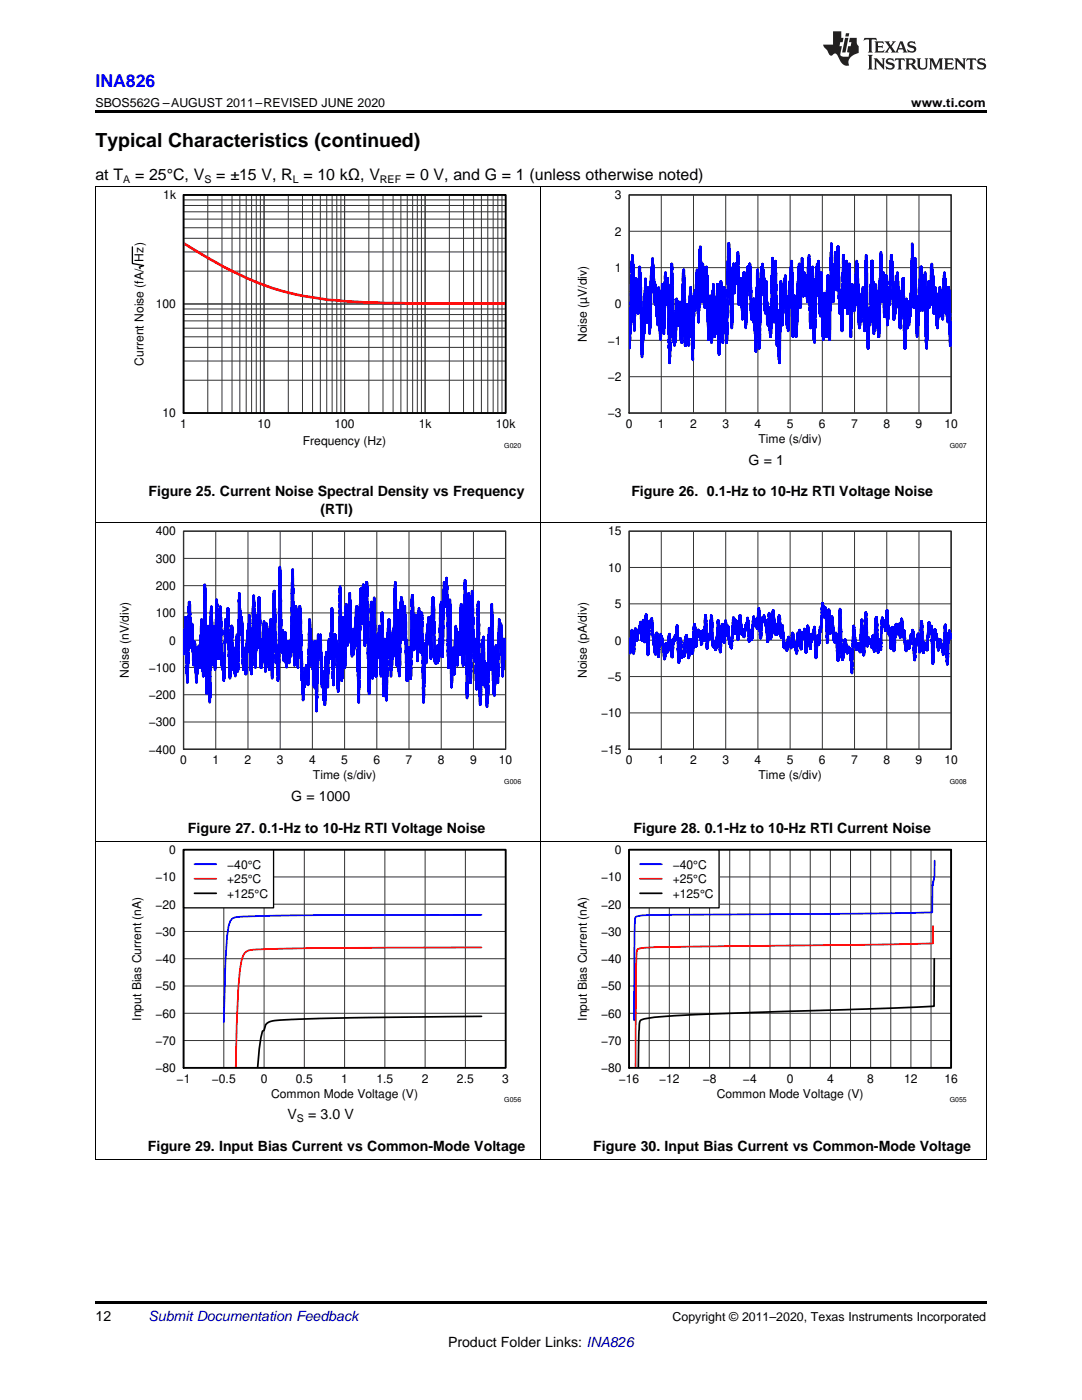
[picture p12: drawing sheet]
<svg xmlns="http://www.w3.org/2000/svg" width="216mm" height="279mm" viewBox="0 0 216 279" stroke-linecap="round" stroke-linejoin="round" font-family="sans-serif">
<path d="M19 259.7h177.8v.5h-177.8z" fill="#000"/>
<path d="M19.1 167.9v63.6M107.9 167.9v63.6M196.8 167.9v63.6M19 231.4h177.8" fill="none" stroke="#000" stroke-width=".2"/>
<path d="M36.6 169.6h64.3v43.5h-64.3z" fill="none" stroke="#000" stroke-width=".26"/>
<g fill="none" stroke="#333" stroke-width=".2">
<path d="M36.6 169.6h64.3v43.5h-64.3zM36.6 175h64.3M44.7 169.6v43.5M52.7 169.6v43.5M60.7 169.6v43.5M68.8 169.6v43.5M76.8 169.6v43.5M84.8 169.6v43.5M92.9 169.6v43.5M36.6 196.8h64.3M36.6 191.3h64.3M36.6 185.9h64.3"/>
<path d="M36.6 180.5h64.3M36.6 207.7h64.3M36.6 202.2h64.3"/>
</g>
<path d="M96.1 182.6l-35.7 .1-11.6 .2a5.2 5.2 0 0 0-2.5 .5l-.4 .4-.3 1-.3 2.1-.3 5.1-.3 12" fill="none" stroke="#00f" stroke-width=".35"/>
<path d="M96.1 189.1l-32.2 .1-12.5 .3a2.71 2.71 0 0 0-3.2 2.2l-.3 1.9-.3 3.7-.6 15.9" fill="none" stroke="#f00" stroke-width=".35"/>
<path d="M96.1 202.8a1038.4 1038.4 0 0 0-37.9 .7l-2.3 .1a4.4 4.4 0 0 0-2.9 .9l-.3 1.1-.3 .2a40 40 0 0 0-1 7.4" fill="none" stroke="#000" stroke-width=".35"/>
<path d="M36.6 169.6h18v11.6h-18z" fill="#fff"/>
<path d="M36.6 169.6h18v11.6h-18zM125.5 169.6h64.3v43.5h-64.3z" fill="none" stroke="#000" stroke-width=".26"/>
<path d="M38.8 172.5h4.4M186.5 171.8v3l-.4 1.8-.1 5.5-15.3 .2-40.2 .3-2.1 .1-1.5 .2-.2 .9-.1 3.1-.1 16.7" fill="none" stroke="#00f" stroke-width=".35"/>
<path d="M38.8 175.4h4.4M186.2 184.8l-.1 3.5-37.5 .5a333 333 0 0 0-20.3 .4l-1.1 .3-.2 1-.2 22.7" fill="none" stroke="#f00" stroke-width=".35"/>
<path d="M36.6 169.6h64.3v43.5h-64.3zM38.8 178.3h4.4M186.4 191.3v9.5l-23.7 .9a841.8 841.8 0 0 0-32.2 1.3l-2.2 .4-.4 .2-.2 .3-.2 1.8-.1 7.5" fill="none" stroke="#000" stroke-width=".35"/>
<g fill="none" stroke="#333" stroke-width=".2">
<path d="M125.5 169.6h64.3v43.5h-64.3zM125.5 175h64.3M129.5 169.6v43.5M133.6 169.6v43.5M137.6 169.6v43.5M141.6 169.6v43.5M145.6 169.6v43.5M149.6 169.6v43.5M153.6 169.6v43.5M157.7 169.6v43.5M161.7 169.6v43.5M165.7 169.6v43.5"/>
<path d="M169.7 169.6v43.5M173.7 169.6v43.5M177.7 169.6v43.5M181.8 169.6v43.5M185.8 169.6v43.5M125.5 196.8h64.3M125.5 191.3h64.3M125.5 185.9h64.3M125.5 180.5h64.3M125.5 207.7h64.3M125.5 202.2h64.3"/>
</g>
<path d="M125.5 169.6h18v11.6h-18z" fill="#fff"/>
<path d="M36.6 38.9h64.3v43.5h-64.3zM125.5 38.9h64.3v43.5h-64.3zM26.4 49.3v3.3l2.3 .4-.9 .3 .2 .3M36.6 106h64.3v43.5h-64.3zM125.5 106h64.3v43.5h-64.3zM125.5 169.6h18v11.6h-18z" fill="none" stroke="#000" stroke-width=".26"/>
<path d="M127.7 172.5h4.4" fill="none" stroke="#00f" stroke-width=".35"/>
<path d="M127.7 175.4h4.4" fill="none" stroke="#f00" stroke-width=".35"/>
<path d="M36.6 38.9h64.3v43.5h-64.3zM125.5 169.6h64.3v43.5h-64.3zM127.7 178.3h4.4" fill="none" stroke="#000" stroke-width=".35"/>
<path d="M19 37.2h177.8M19.1 37.3v130.6M107.9 37.3v130.6M196.8 37.3v130.6M19 104.3h177.8M19 167.9h177.8" fill="none" stroke="#000" stroke-width=".2"/>
<g fill="none" stroke="#333" stroke-width=".2">
<path d="M36.6 38.9h64.3v43.5h-64.3zM36.6 39.9h64.3M41.5 38.9v43.5M44.3 38.9v43.5M46.3 38.9v43.5M47.9 38.9v43.5M49.1 38.9v43.5M50.2 38.9v43.5M51.1 38.9v43.5M52 38.9v43.5M52.7 38.9v43.5M57.5 38.9v43.5"/>
<path d="M60.4 38.9v43.5M62.4 38.9v43.5M63.9 38.9v43.5M65.2 38.9v43.5M66.3 38.9v43.5M67.2 38.9v43.5M68 38.9v43.5M68.8 38.9v43.5M73.6 38.9v43.5M76.4 38.9v43.5M78.4 38.9v43.5M80 38.9v43.5"/>
<path d="M81.3 38.9v43.5M82.3 38.9v43.5M83.3 38.9v43.5M84.1 38.9v43.5M84.8 38.9v43.5M89.7 38.9v43.5M92.5 38.9v43.5M94.5 38.9v43.5M96.1 38.9v43.5M97.3 38.9v43.5M98.4 38.9v43.5M99.3 38.9v43.5"/>
<path d="M100.2 38.9v43.5M125.5 38.9h64.3v43.5h-64.3zM132 38.9v43.5M138.4 38.9v43.5M144.8 38.9v43.5M151.2 38.9v43.5M157.7 38.9v43.5M164.1 38.9v43.5M170.5 38.9v43.5M176.9 38.9v43.5M183.4 38.9v43.5M36.6 54.1h64.3"/>
<path d="M36.6 50.3h64.3M36.6 47.6h64.3M36.6 45.5h64.3M36.6 43.7h64.3M36.6 42.3h64.3M36.6 41h64.3M125.5 53.4h64.3M125.5 46.2h64.3M36.6 75.9h64.3M36.6 72h64.3M36.6 69.3h64.3M36.6 67.2h64.3"/>
<path d="M36.6 65.5h64.3M36.6 64h64.3M36.6 62.8h64.3M36.6 61.7h64.3M36.6 60.7h64.3M125.5 60.7h64.3M125.5 75.2h64.3M125.5 67.9h64.3M36.6 106h64.3v43.5h-64.3zM36.6 116.9h64.3M36.6 111.4h64.3M43.1 106v43.5"/>
<path d="M49.5 106v43.5M55.9 106v43.5M62.3 106v43.5M68.8 106v43.5M75.2 106v43.5M81.6 106v43.5M88 106v43.5M94.5 106v43.5M125.5 106h64.3v43.5h-64.3zM125.5 113.3h64.3M132 106v43.5M138.4 106v43.5"/>
<path d="M144.8 106v43.5M151.2 106v43.5M157.7 106v43.5M164.1 106v43.5M170.5 106v43.5M176.9 106v43.5M183.4 106v43.5M36.6 138.7h64.3M36.6 133.2h64.3M36.6 127.8h64.3M36.6 122.3h64.3M125.5 127.8h64.3"/>
<path d="M125.5 135h64.3M125.5 120.5h64.3M36.6 144.1h64.3M125.5 142.3h64.3"/>
</g>
<path d="M189.8 64.3l-.1 4.1v-3.5l-.1 4-.1-9.2-.1 1.1-.1-2.9v2.9v-3.5l-.2 5.3v-2.4v4.1l-.1-3.5-.1 1.8v-2.9l-.1 2.9v-4.1v3.5v-3.5l-.1 2.3v-3.5l-.1 1.8-.2-4.7-.3 9.3v-2.9v2.3l-.2-4.6v2.9v-3.5v3.5v-3.5l-.1 3.5-.1-2.9v2.9v-2.3l-.1 1.7v-2.9l-.1 2.3v-2.9v5.8v-3.4v1.1l-.1-1.7v1.7v-1.7v2.3l-.1-2.9v3.5l-.1-1.8-.2 5.3v-3.5v3.5v-4.1v3.5l-.1-2.9-.1 2.9v-4.1v2.3l-.2-5.8v3.5l-.1-2.3-.1 2.3v-2.3l-.1 4.1-.1-7.6-.1 2.9v-4.1l-.2 1.8v-2.9l-.1 4.6v-4l-.1 6.9v-2.3v2.9l-.1-2.9v2.3v-2.3l-.1 3.5v-4.1l-.1 2.9v-2.9v3.5l-.1-4.6-.1 4.6v-3.5l-.3 12.2-.1-2.9v2.3v-1.1v.6l-.1-7.6v2.3v-1.7v1.2l-.1-8.2v2.9l-.1-1.7v1.7v-2.3l-.1 1.7v-1.7l-.1 5.2-.1-3.5v4.7v-2.3l-.1 2.3v-1.7v2.3v-3.5v2.3l-.1-2.3-.1 2.3-.1-7.5-.2 6.4v-4.1l-.1 6.4-.1-2.9v2.9v-2.9l-.1 3.5-.1-1.8v4.1v-2.9v2.9l-.1-2.3v2.9l-.1-2.9v4.6v-4.6l-.1 3.4-.3-14.5-.3 9.9-.3-12.8-.2 12.2v-1.7v2.3v-2.9l-.1 4.1v-2.9l-.1 3.4-.1-2.9-.1 4.1v-2.9v2.3v-1.7v2.9l-.1-4.7v4.7l-.1-2.9v2.9v-2.9l-.1 3.5-.2-5.8-.2 7.5v-3.5l-.2 5.8-.2-13.9v2.3v-2.3l-.1 2.9v-2.9v1.7v-1.1l-.1 .5v2.4v-2.4v2.4l-.1-1.8v3.5v-2.3l-.1 2.3-.1-1.7v3.5v-1.8v2.9v-3.5l-.1 5.3-.1-2.9v2.9v-3.5l-.1 2.3-.1-6.4v2.3l-.1-2.9v4.1v-3.5v2.9v-3.5v2.4l-.2-5.3v2.9l-.1-1.7v2.3l-.1-2.9v2.9v-2.3l-.2 4.1v-3v5.9l-.1-4.1v2.9l-.1-1.7v2.3v-2.3v3.4v-3.4l-.1 4v-3.5l-.1 3.5-.1-8.7-.1 1.7-.1-4v1.7v-2.3v2.3l-.1-2.3v2.3l-.1-3.5-.1 4.7-.1-2.3v6.4l-.1-2.4v3.5l-.1-1.7v1.7v-1.7l-.1 1.1v-1.7v2.9v-3.5l-.2 7-.3-9.9-.1 3.5v-2.3v5.2l-.1-1.2-.1 2.9-.2-8.7v3.5l-.1-2.9v2.9v-1.2l-.2 3.5v-2.3v1.2l-.1-7.6-.1 1.8v-2.4v2.4v-2.9l-.3 15.1-.1-3.5v5.2v-2.9l-.1 2.3v-2.3v2.3v-1.7v2.3l-.2-5.8v-.6v2.3v-2.9v2.4l-.1-3.5v3.5v-2.9l-.1 1.1v-2.3v2.9l-.1-4.7v4.1v-2.9l-.2 7.6-.1 .5v-2.3v2.3v-2.3l-.1 2.3v-1.7v2.3l-.3-14.5-.1 2.3v-2.3v2.9l-.1-2.9-.2 12.2-.1-2.9v3.5l-.1-3.5v2.9l-.1-2.3v2.3l-.1-1.7-.1 6.9-.1-6.9-.1 1.7v-12.2l-.1 2.3v-2.9l-.1 2.9v-3.5l-.3 15.1-.3-8.7v3.5l-.1-2.3v1.7v-2.3l-.1 4.1-.1-2.9v4l-.2-4v2.9v-2.3l-.1 5.2v-3.5l-.1 4.1v-2.9l-.1 2.3-.4-12.8v3.5l-.1-2.3-.1 5.8-.1-2.4v3v-2.4l-.1 3.5v-2.9v3.5v-1.7l-.1 1.7v-1.7v2.3v-2.3l-.2 2.3v-2.3v2.3v-2.3v1.7v-2.9l-.1 2.9v-3.5l-.1 2.3v-3.5v4.1v-2.9l-.3 9.3-.1-3.5v3.5l-.2-14.5-.1 2.3v-2.3v1.1v-.5l-.1 3.4v-2.9v5.3v-2.4l-.2 5.9-.2-10.5-.2 9.3-.2-8.7v2.9l-.2-4.7-.3 15.1-.2-8.1-.1 3.5-.1-3.5v4.7l-.4-13.4-.1 7v-2.9l-.2 4.6v-3.5v2.3l-.2-6.3-.2 5.8v-2.4v2.4v-1.8l-.1 2.3v-2.3l-.1 4.1v-2.9v4.6l-.2-2.9v2.9l-.2-11.6-.3 19.2-.4-12.8v2.3v-2.3l-.1 2.3v-1.7v5.2v-1.1l-.1 .5-.1 7v-4.6l-.1 4.6-.1-6.4v1.8v-2.4v2.9l-.2-4.6-.2 9.3v-2.9l-.1 2.3-.2-6.4v2.3l-.1-8.7-.2 6.4v-3.5v5.8l-.1-2.9v2.4v-2.9v2.9v-1.8l-.1 1.2v-5.8l-.1 2.9-.1-7v2.3l-.1-1.7v2.9l-.1-2.9v2.9v-2.9l-.1 2.9-.1-2.3v2.9v-1.8v4.7v-2.4l-.4 11.7-.1-4.1v3.5v-6.4l-.1 2.3-.1-10.4-.4 12.2-.1-2.9v2.3v-2.3l-.1 1.7-.1-12.2v3.5v-4.7l-.2 2.9v-1.7v1.7v-.5l-.1 6.9v-2.3l-.1-.6v2.9l-.2-4.6v3.5v-4.1l-.1 3.5-.2-3.5v2.9l-.1-3.5-.1 3.5v-2.9v2.3v-1.1v2.3l-.1-.6v1.2l-.1-1.8v1.8l-.2-7.6-.1 5.2-.1-2.3v6.4l-.1-2.9v3.5v-4.1v3.5l-.2-8.1v2.9l-.1-1.8v2.9v-3.4l-.1 4.6v-1.7v1.1v-1.1v1.1l-.1-.6v3.5l-.1-2.3v4.7v-2.9v2.9l-.1-1.8-.1 6.4v-3.5l-.1 2.3-.2-6.9v4v-3.4v2.9l-.1-3.5-.3 8.1-.2-15.1-.1 4.1-.1-1.8v2.9v-2.3v1.7l-.1-1.1v2.3v-1.7l-.1 3.5v-3.5v3.5l-.1-2.4v3.5v-2.9v3.5l-.1-2.3-.1 6.9v-2.9v.6l-.1-1.1v2.9l-.1-3.5v3.5l-.1-2.9v2.3v-3.5v2.9l-.2-7.6-.1 2.4v-4.1v3.5l-.1-1.8v1.8v-2.3l-.1 2.3v-2.9l-.1 3.5v-1.8v1.2v-1.2v1.2l-.1-.6-.2 7v-2.9v1.7l-.3-7.5-.3 16.2-.3-10.4-.1 5.2-.1-2.3v4l-.2-16.8-.4 12.2-.2-10.5-.1 1.8v-4.1l-.2 12.2v-2.3l-.2 5.8-.1-5.2-.1 2.9v-3.5v2.9l-.1-2.9v3.5v-2.3l-.1 2.3-.1-2.9v2.9v-2.3l-.1 1.7-.2-8.1-.2 5.8v-2.9v3.5l-.1-2.9v2.3l-.1-6.4v1.7l-.1-3.5-.1 2.9v-2.3v2.3v-2.3v2.3l-.1-2.3-.1 1.8v-2.9v3.4v-4v3.5l-.1-2.9-.5 16.2-.3-15.7-.4 16.3-.3-10.4v3.4l-.1-3.4v2.3l-.1-1.8v4.1v-2.9v1.7l-.1-1.7v2.3v-2.3l-.1 2.3v-2.3v2.3l-.1-2.3v2.3v-3.5l-.1 3.5-.3-11-.1 2.9v-2.3l-.1 4.6v-3.5l-.1 3.5-.1-4.6v2.9v-2.9l-.1 2.3v-1.8l-.3 11.7-.3-11.1v2.3v-2.3l-.1 2.9v-2.9l-.1 5.3v-3l-.2 7v-4.6l-.1 2.3v-3.5v2.3v-2.9v2.9v-2.9l-.1 .6v-1.2v1.8l-.1-2.3v1.7v-2.3v2.9l-.1-2.9-.1 3.5v-3.5l-.2 5.2-.2-10.4-.1 5.2v-2.3v2.3v-1.2l-.1 1.8-.1-1.8v1.8v-2.4v1.2v-1.7v2.3v-2.3v2.3l-.2-2.9-.2 5.8-.1-5.8v2.3v-2.3v2.3l-.1-2.3v1.7v-1.7v1.1v-.5l-.3 12.2-.4-12.2v2.3v-1.2v-4.6l-.1 2.3-.1-2.3v2.3v-3.5l-.3 19.2-.1-3.5-.1 4.1v-2.9v1.7l-.4-9.9-.3 11.1-.2-11.7v1.8l-.2-2.3-.3 14.5-.2-5.2v1.1l-.1-9.9-.3 8.8v-2.9v3.4v-3.4l-.1 4v-2.3v.6l-.1-1.2v1.8l-.1-1.8v3.5l-.2-10.5-.3 8.8-.1-2.9v5.8l-.3-9.3-.1 5.2-.1-1.7v4v-3.5v4.7l-.1-2.3-.1 2.3-.2-12.2v-.6v2.9l-.1-4.6v3.4l-.2-2.3-.2 7v-3.5v2.3v-2.9v.6l-.1-1.2v1.2v-1.7l-.1 1.7v-3.5v2.9l-.2-4.6v4.6l-.1-3.5v4.7l-.1-2.9v4.6v-4v2.9l-.1-2.9v2.9l-.2-9.9-.3 15.1-.3-10.5-.1 4.1v-2.9v2.9l-.1-1.2v3.5v-2.3l-.1 3.5v-3.5v3.5v-2.3v2.3l-.2-2.3v2.9v-3.5v3.5v-2.3l-.2 2.3v-2.9l-.1 12.7-.5-14.5-.4 11.6-.2-7.5-.1 2.3v-2.9l-.1 4.7v-2.9v4l-.1-2.9-.1 5.2v-3.4l-.1 3.4-.2-15.1v2.4l-.1-1.8-.1 1.8v-1.8v5.3v-3v1.8l-.1-.6-.1 10.5-.1-4.1-.1 4.1v-3.5v2.9l-.2-7v2.9v-3.5l-.1 2.9v-2.3v2.9l-.1-2.9v2.3v-1.7v1.7l-.1-1.1v2.9v-3.5l-.1 3.5v-4.7l-.1 4.7v-2.9v1.7v-2.3l-.1 2.3-.1-4-.2 7.5v-2.9l-.1 4.1-.1-3.5v2.9v-2.9v2.3v-1.2v2.9l-.1-3.4v2.9l-.4-15.7-.5 19.7-.4-16.8v2.9l-.1-2.9v4.6l-.1-2.3v2.9l-.2-6.4-.3 12.2v-2.9l-.1 2.3-.1-4.6v2.3v-3.5v2.9l-.1-2.9v1.8v-3.5v2.3l-.1-2.3v1.7v-3.5l-.3 11.1-.3-9.9v1.8l-.1-2.4-.2 7.6v-4.1v2.9l-.1-4v2.3v-2.9l-.1 4v-4.6v2.3l-.1-3.5-.1 2.4v-3l-.1 4.1v-3.5l-.1 2.9-.3-7.5-.1 2.3v-3.5v2.9v-1.1l-.1 2.9-.1-2.9-.1 3.4v-1.7l-.3 11.6-.1-8.1-.1 2.9-.1-4.1v4.1v-2.9l-.1 5.8-.1-2.9v2.9v-2.3l-.1 2.3-.2-8.7-.2 9.9v-2.9v3.4l-.1-1.1v1.7v-3.5v3.5l-.1-1.7-.2 4.6v-2.3v3.5l-.1-2.3v2.9l-.2-14-.1 1.2-.1-5.2-.3 9.3-.1-4.1v4.1l-.1-3.5v1.7v-2.3v2.9v-2.9l-.1 2.3-.2-5.2v2.9v-1.8v1.2l-.1-2.3-.2 10.4-.4-15.1-.2 8.2v-4.1l-.2 11.6-.1-2.3-.1 5.2-.1-2.9v1.2M100.9 129.3l-.1 2.2-.1-3.5v1.7l-.1-2.2v2.2l-.1-2.2-.2 7.4-.2-8.2v1.3l-.2-3.5v2.2v-2.2v1.7v-1.7v2.2l-.1-1.8-.1 1.8-.1-3.1-.2 12.7-.3-6.6v1.8l-.1-1.8v1.3v-2.1l-.4 10v-2.6l-.1 2.1-.1-6.1v3.5l-.3-15.2-.2 12.6v-1.7v2.1l-.3-8.2-.2 13.5-.1-.5v1.8v-2.2l-.1 3-.2-7.4v1.8l-.1-3.1-.1 4.8-.3-10-.4 7v-1.8l-.3 8.3-.4-20.5-.3 17.5-.2-10.1-.1 3.5-.1-2.6v3.5v-2.2v2.2v-2.2l-.1 1.8-.1-3.5v1.3l-.3-11.3-.3 18.3-.2-13.5-.1 .4-.1-4.8-.3 20.9-.4-23.5-.4 17-.4-12.2-.2 10-.2-3.9-.1 2.2-.1-2.7-.1 6.6-.4-7.9-.2 9.6v-1.7l-.1 1.7v-2.2l-.1 1.3v-3v2.2v-2.2l-.1 1.7v-3l-.3 7.8-.3-16.5v1.7v-2.6l-.3 13.5-.4-17.8v3v-1.3l-.2 3.9v-2.2v2.2v-2.2v1.8l-.1-1.3v1.7l-.1-3.9-.1 2.6v-3.5l-.3 14.8-.3-10.9-.1 4-.1-1.8-.1 8.7-.1-1.7v2.2l-.1-1.3v1.7l-.1-1.7v1.7v-2.2l-.1 2.6v-3.4l-.1 3-.1-2.2v2.2v-2.6v3l-.1-3-.1 3v-1.7l-.1 1.7v-2.1v1.7l-.4-12.6v2.6v-2.6l-.1 2.2v-1.8l-.1 1.3-.2 10.5-.3-6.6v2.2v-2.2v1.8v-3.1l-.1 4.4-.1-4.8v2.2v-1.3l-.2 3.4v-2.1v2.6l-.1-1.8-.2 6.1-.2-3.9-.3 11.8-.3-17.9-.1 1.8v-1.3l-.2 7.4-.3-8.7-.3 10.4-.1-4.4v1.4l-.1-4v1.3l-.1-1.3v1.3v-1.7l-.1 .9v-2.6l-.1 2.6v-2.2v2.2l-.1-1.3v3l-.1-.9-.1 3.5-.1-6.9v.4v-.9v1.8l-.1-5.3-.3 16.1-.1-1.7v2.2v-2.6l-.1 1.7-.1-2.2v2.2v-3.5v1.8v-2.6l-.1 1.3v-2.2v1.7l-.1-1.7-.2 6.5v-2.2v2.2l-.1-1.3v1.3l-.2-11.7-.1 2.1-.1-5.2-.2 6.5v-1.7v1.7l-.1-1.3v1.3l-.4-8.2v2.2v-2.2l-.2 3v-1.3l-.2 13.9-.3-13-.2 10.9v-1.8l-.1 1.3-.2-16.1-.2 11.8v-1.3l-.1 2.2v-3.5v3.9l-.1-1.8v2.7v-1.8v2.6l-.1-2.6v2.6l-.1-2.1v2.6l-.1-2.2v3.5l-.1-1.8-.1 3.9-.1-6.5v1.8l-.1-4.4v.4v-1.3v1.8l-.2-3.1-.1 2.6v-2.1l-.4 15.6-.2-12.2-.1 1.8-.1-1.8-.2 11.4-.2-16.6-.3 12.6-.3-10-.2 4.4v-1.3v1.3l-.1-1.3v1.3v-1.3v.9v-1.8l-.1 2.2v-2.6v4.3v-1.7l-.2 5.6v-1.7l-.1 1.7v-1.3l-.1 .9-.2-15.2-.3 16.1-.3-15.3-.2 12.2v-1.3l-.3 7.4-.2-16.5-.1 .9v-5.7v1.7l-.2-2.6-.3 12.7-.3-12.2-.3 7.8-.2-7v1.3l-.1-.8-.3 22.2-.3-19.2-.1 3.1-.1-3.1v3.9l-.1-1.3v1.8v-2.2l-.1 3.9v-2.2l-.1 3.1-.1-1.3v2.6v-3.1l-.1 4.4-.2-3.9v2.2v-2.7l-.1 .5-.1 4.3-.1-3-.1 .4v-3v2.6v-2.2v.9l-.2-8.3-.5 10.5-.2-8.3v2.2l-.1-1.8-.2 12.2v-1.3v1.3l-.1-.9-.2-9.1-.3 12.6-.3-18.7-.2 16.1v-1.7l-.2 6.5-.2-9.1-.1 .4v-.9v1.3v-1.3v1.8v-2.2v2.2l-.1-1.3v1.7l-.1-1.3v1.3l-.2-3.9-.3 10-.3-15.2-.2 9.5-.1-1.3v1.8l-.2-4v1.8v-1.8l-.2 4.4v-1.7v.4l-.1 6.5-.3-6.9v2.1l-.1-1.3-.2 9.6v-1.7l-.1 1.7v-2.2l-.1 1.3-.1-3.9v2.2v-3.9v2.2l-.1-2.2-.1 2.2v-1.8v2.6v-2.6l-.1 1.8v-4l-.1 1.3-.2-6.9v3v-1.3l-.1 1.3-.1-1.3v2.6v-2.1l-.1 1.7-.1-3.9-.3 15.2-.3-13.5v.9l-.1-1.3-.1 9.1-.4-9.1v2.6l-.1-.4v.8l-.1-1.7-.1 3.5v-3.9l-.1 1.7-.1-7-.3 13.1-.2-2.6v2.2l-.1-2.2v2.2l-.1-3.5v1.7l-.1-1.3-.1 3.5v-2.2v2.2l-.1-1.8-.1 1.8v-1.8v2.2l-.1-2.2-.1 4.8v-2.6l-.1 1.3-.3-8.2-.1-6.6v.9l-.2-3.5-.2 5.7v-1.3l-.1 5.6-.1-2.1v4.3l-.4-12.2-.3 11.8-.3-19.2-.3 16.6-.1-.9v1.7l-.1-3v3l-.1-3-.1 4.3-.3-4.3v2.2v-1.8l-.2 4.8-.3-7-.2 4.4v-2.2l-.1 3.5-.2-6.1v2.6v-2.2v2.7l-.1-2.2-.1 3.5-.1-4v2.2l-.3-15.2-.2 19.1v-.8v3.9v-2.2l-.1 2.6-.2-6.1v2.6v-2.6v1.8l-.1-.9v1.7l-.1-2.1v2.1l-.4-14.3-.1 3.5v-2.2l-.2 14.3v-.8l-.1 2.6-.3-11.8-.3 10v-3.4l-.1 2.1v-2.1l-.1 1.7-.3-7.4-.3 9.6-.2-10v2.1l-.1 .5v-1.3v1.7v-1.7v1.7v-.4v1.3v-2.2v2.2v-1.3l-.3 3.5v-1.8l-.1 4.4v-2.2v2.6l-.1-1.3v1.3l-.4-13.9-.3 10-.2-6.5-.2 10.4-.4-14.4-.4 15.7-.1-3.5-.1 2.2-.3-10.4-.2 6.1v-2.2v2.2v-2.2v1.3l-.1-.5v2.7v-4.4v3.9l-.1-1.7-.2 6.5-.1-2.2v1.8v-1.8l-.1 1.3-.1-3.4v1.7v-2.6l-.2 4.3-.2-6.9-.1 1.7v-3.5v.5l-.1-2.2-.1 3.5-.4-8.3-.3 15.7-.1-7.4-.3 7.4v-2.2v3l-.1-2.1v1.7l-.1-1.3v.9v-3.1v2.6v-2.1v1.3v-2.6l-.1 1.7v-2.6l-.1 4.3-.1-3v2.6l-.2-8.3-.4 10.5-.5-13.9-.2 6.5v-2.6v2.6l-.2-4.4-.2 11.3-.1-1.7v2.6v-2.6l-.1 2.2-.1-3.9-.1 2.1v-2.6l-.1 2.2v-2.2v1.8l-.3-11.8v3.1l-.1-1.8-.3 9.2-.4-11.8-.3 13.9-.2-8.7-.2 7.9-.3-11.8-.3 19.2-.3-15.3-.4 13.5-.3-21.7-.3 18.2-.4-11.3-.2 9.2-.1-1.3v1.7v-2.2v2.2l-.2-4.3-.1 2.6v-2.2l-.2 5.2-.1-2.6v3l-.1-1.7v3.1v-3.1v2.6v-2.6l-.1 2.2-.1-5.7v1.8l-.2-3.5-.2 4.8v-2.6v1.7l-.3-7.4-.2 4.4v-2.2v2.6l-.3-9.2-.4 16.2-.3-13.1-.2 6.1-.1-2.2-.2 3.5v-.9M189.8 126.7v.3l-.1-.5v.9l-.3-1.6-.4 6.8-.4-7.9-.3 5.9-.3-2v.5l-.1-.6v.7l-.3-1.6-.3 2.1-.1-.5v.6l-.2-2.2v.5l-.2-1.4v.5l-.2-1.5v.5v-.6v.6l-.1-.6-.4 6.9-.3-7.6-.2 1.5-.2-2.2-.4 5.6-.1-.8v.6l-.1-.8-.1 .4v-.3v.2v-.2v.2v-.2v.1v-.5v.8l-.1-.5v.4v-.8l-.1 .4v-.5l-.2 2-.4-6.3-.3 6.1-.4-3.7-.1 .8-.1-.2v.7v-.3v.5l-.1-.5-.1 .8v-.5v.6l-.1-.2-.2 3.7-.4-6v.5v-.6l-.1 1.8-.1-.7v.6l-.1-.6v.6v-.3v-.4l-.2 1.9v-.8v.8l-.1-.4v1.1l-.1-.4v.6l-.2-1.6v.9v-.9l-.1 1.1v-.7l-.2 1.5-.1-.6v.7l-.4-4.1-.1 1.4-.1-.9v.6l-.1-.6-.2-2.8-.3 3.7-.2-2.7-.2 2-.1-1.5v.5v-.5l-.1 .3v-.5v.4l-.1-.6v.3v-.3v.3l-.1-.3-.4 5.3-.4-4.7-.2 4.3-.3-4.2-.2 1.2v-.9v.2l-.1-.1-.2-3.9-.3 4v-.3l-.1 .2-.1-1.7v.5l-.1-.6-.1 .9v-.7l-.1 .6-.2-1.4-.2 6.4-.3-2.1-.3 2.7-.3-7.1-.1 1.5-.1-.5-.3 5.8-.2-3.1-.2 2.2v-.5l-.1 .6-.1-1.3-.1 .4v-.5v.5v-.6v.6l-.1 .1v-.5l-.1 .5-.1-.8-.1 .6v-1l-.2 1.8-.3-6.7-.4 8.4-.2-.8v.4l-.2-6.7-.4 6.5v-.6v.5l-.1-.5v.4v-.9v.9v-.7l-.1 .4v-.7v.6v-.5l-.1 .2v-.8v.6l-.1-.6v.4v-.2v.5v-.6v.5l-.1-.4v.9l-.1-.6v.7v-.7v.6l-.1-.6v.4l-.1-.3v.7l-.5-4.8-.3 9.4-.3-4.7v.5l-.1-.6-.1 .8-.1-1.2v.6l-.1-.4-.1 .8v-.5v.4v-.3v.6v-.6l-.2 .7-.3-2.7v.7v-.7v.6v-.6l-.1 .6-.1-.6v1.1v-.6l-.4 3.5v-.6v.6v-.6v.6l-.1-.4-.4-9.7-.4 10.3-.3-5-.1 .3v-.9l-.3 1.9-.1-1.1-.1 .3-.3-4.3-.3 3.3v-.4l-.1 .2-.2-4.5-.3 6.6-.3-6.7v.3l-.1-.6-.3 1.9-.2-2.8-.3 4.8v-.5l-.2 .9-.1-.4-.2 3.4-.2-1.8v.8l-.1-.5-.3 4.2-.3-6.1-.3 2.3v-.7l-.1 .6v-.7v.7v-.7l-.1 .3v-.5l-.3 3-.6-4.6-.3 5.4-.2-4.6v.4l-.1-.6-.2 2-.2-1.2v.8v-.8v.2l-.1-.1-.2 3.2-.2-3.9-.2 1.8-.1-1.2-.1 .7v-.7l-.3 4.2-.3-2.3-.1 .9-.1-.6v.6l-.2-2.7v.5l-.1-.6-.2 3-.1-1.1-.1 .3v-.3v.7l-.1-.5v.6l-.3-1.9-.3 2.7-.2-.7v.4v-.7v.4v-.3l-.1 .1v-.6v.6v-.4v.4l-.1-.2v.1v-.6v.9v-.7l-.1 .8-.1-.5v.4v-.3v.2l-.2-4.1v.4l-.1-.6-.2 2.4-.4-4.4-.4 3.6-.1-.3v.6v-1v.8l-.1-.9-.1 .8v-.8v.8l-.1-.7v.8l-.1-.7v.7l-.3-4.7-.5 5.7-.3-5.1-.3 5.7-.1-1v.7l-.2-3.5-.1 .7v-.8v.5v-.7v.6l-.3-1.4v.4v-.8v.7l-.1-.1v.4l-.1-.4v.7v-.6v.5v-.5l-.1-.2-.1 .6v-.6l-.4 4.1-.3-6-.3 4-.3-1.9-.2 1.2v-.4v.6v-.3l-.1 .2-.1-1.7-.3 4.3v-.5l-.2 .8-.2-2-.2 2.4-.3-4.8-.2 2.3-.1-.9-.4 2v-.6v1l-.1-.7-.1 .6v-1l-.1 .5v-.9v.8l-.1-.7v.3v-.3v.3l-.1-.3v.8l-.1-.2-.3-3.5-.4 4.9-.2-3.6-.1-.2v.7v-.7l-.2 2.5-.2-3v.5l-.2-.7-.3 6.1-.1-.7-.1 .6-.2-1.8v.9v-.9l-.1 1-.2-3.5-.2 1.9v-.7l-.1 .7v-.5l-.1 .2v-2.3l-.1 .5-.1-.8-.2 4.4-.3-3.7-.1 .8-.1-.2-.3 4.9-.3-6-.1 .1v-.3v.4v-.4l-.2 3.2v-.4l-.2 2.4v-.1v.2v-.3l-.1 .8-.2-1.5v.4l-.1-.4-.1 .4v-.7v1.2l-.1-.7v.4l-.1-.2-.1-4.1-.1-.4v.5l-.1-1.8-.2 4.7v-.6l-.2 .5v-.7l-.1 .7v-.9l-.3 3-.3-6.7-.2 4.3-.2 .7-.2-2-.2 2.7-.1-.3v.4l-.2-2.5v.6v-.6l-.1 1-.1-.6v.6l-.2-1.4-.2 1.2v-.7v.6v-.5l-.2 2.7-.3-4.4-.4 5.8-.3-2.3v.5v-1l-.1 .2-.1-.2-.3 3.7-.4-4.5-.3 1.8-.1-.3-.1 2.7v-.6l-.1 .4v-.5l-.1 .5v-.8v.8v-.5v.7l-.1-.7-.1 .9-.4-3.7-.2 4.7-.1-.5v.3v-.3v.1l-.3-7-.2 2.7-.1-.6v.7l-.1-.8v.8l-.1-.2v.4v-.6v.6v-.2v.3v-.3l-.1 .3v-.4v.6v-.6l-.1 .7v-.7v.7l-.1-.5-.2 3.5v-.6l-.1 .4-.2-2.2v.2l-.2-2.5-.3 3.4-.1-.3v.5v-.8v.6l-.3-1.5-.3 3.1-.3-3.3-.1 .1v-.5v.4l-.3-1.4-.1 .4v-.7l-.4 4.6-.1-.4v.3l-.2-4.7-.3 4.3-.4-3.2v.4l-.3-4.4-.1 .8v-.8l-.3 1.6-.1-1.1-.3 6.8-.4-8.1-.3 5.6-.2-4.4-.3 4-.2-3.7-.4 2.2-.1-.7-.3 2.2-.3-2.2v.9v-1.1l-.4 5.1-.3-4.8-.4 4.7-.2-2.9" fill="none" stroke="#00f" stroke-width=".52"/>
<path d="M36.6 48.5a78.7 78.7 0 0 0 19.3 9.5 70.9 70.9 0 0 0 19.3 2.4l6.4 .2h19.3" fill="none" stroke="#f00" stroke-width=".52"/>
<path d="M19 22h177.8v.5h-177.8z" fill="#000"/>
<g fill="#231f20">
<path d="M172.5 7.6l-.1 .5 .4-.2h.6v.1v2.1l-.2 .4h.9l-.2-.4v-2.1l.1-.1h.5l.5 .2-.2-.5zM174.5 8.3l.2 .3v1.5l-.2 .4h1.8l.2-.6a1.04 1.04 0 0 1-1.3 .2v-.7h.6l.3 .2v-.6l-.3 .2h-.6v-.6l.8-.1 .4 .3-.2-.5zM176.5 8.3l.9 1.1-.9 1.1h.8l-.2-.2 .4-.7 .5 .7-.2 .2h1.5l-.2-.2 .2-.4h.9l.1 .4-.2 .2h1l-.3-.3-.7-1.9h-.5l-.9 2-.8-1 .9-1h-.8l.1 .3-.4 .5-.3-.6 .1-.2zM179.7 8.6l.4 1h-.7zM181.3 8.4a.63 .63 0 0 0-.2 .7 .63 .63 0 0 0 .6 .4l.6 .2 .1 .2a.75 .75 0 0 1-.7 .4 .75 .75 0 0 1-.6-.5l.1 .7 .1-.1a1.11 1.11 0 0 0 1.5-.6 1.13 1.13 0 0 0-1.2-.8l-.1-.4a1.04 1.04 0 0 1 1.2 .2l-.2-.5-.2 .1-.4-.2zM173.2 10.9l.2 .4v2.2l-.2 .4h1l-.3-.4v-2.2l.3-.4zM174.3 11.6l.3 .4v1.5l-.3 .4h.8l-.2-.4v-1.3l1.5 1.7v-1.9l.2-.4h-.7l.2 .4v.9l-1.1-1.3zM177 11.8a.62 .62 0 0 0-.2 .7 .62 .62 0 0 0 .6 .4l.6 .1 .1 .3a.76 .76 0 0 1-.7 .3 .76 .76 0 0 1-.7-.4l.2 .7 .1-.1a1.11 1.11 0 0 0 1.5-.6 1.13 1.13 0 0 0-1.2-.8l-.1-.4a1.04 1.04 0 0 1 1.2 .2l-.2-.6-.2 .1-.5-.1zM178.7 11.6l-.2 .6a.61 .61 0 0 1 .8-.3v1.6l-.2 .4h.9l-.2-.4v-1.6a.63 .63 0 0 1 .7 .3l-.1-.6zM180.6 11.6l.3 .4v1.5l-.3 .4h1l-.2-.2-.1-.8 .6 .2a.76 .76 0 0 0 1.2 .7l-1-1a.58 .58 0 0 0 .6-.5 .58 .58 0 0 0-.5-.6zM181.4 11.9h.1a.45 .45 0 0 1 .5 .1 .45 .45 0 0 1 .1 .5l-.8 .2zM182.9 11.6l.2 .2a2.17 2.17 0 0 0 .3 1.9 .99 .99 0 0 0 1.6-.6v-1.1l.2-.4h-.7l.2 .2a1.92 1.92 0 0 1-.2 1.8 .6 .6 0 0 1-.9-.5v-1.1l.2-.4zM185.4 11.6l.2 .4v1.5l-.2 .4h.7l-.2-.4v-1.4l.8 1.8 .8-1.8v1.4l-.2 .4h.9l-.2-.4v-1.5l.2-.4h-.8l-.6 1.5-.6-1.5zM188.4 11.6l.2 .4v1.5l-.2 .4h1.8l.1-.6a1.04 1.04 0 0 1-1.2 .1v-.6h.5l.4 .2v-.6l-.4 .2h-.5v-.7h.8l.3 .3-.1-.6zM190.5 11.6l.2 .4v1.5l-.2 .4h.7l-.2-.4v-1.3l1.5 1.7v-1.9l.2-.4h-.7l.2 .4v.9l-1.1-1.3zM192.9 11.6l-.1 .6a.61 .61 0 0 1 .7-.3l.1 1.6-.3 .4h1l-.3-.4 .1-1.6a.63 .63 0 0 1 .7 .3l-.1-.6zM195.2 11.8a.62 .62 0 0 0-.2 .7 .62 .62 0 0 0 .6 .4l.6 .1 .1 .3a.76 .76 0 0 1-.7 .3 .76 .76 0 0 1-.6-.4l.1 .7 .1-.1a1.11 1.11 0 0 0 1.6-.6 1.13 1.13 0 0 0-1.3-.8l-.1-.4a1.04 1.04 0 0 1 1.2 .2l-.1-.6-.2 .1-.5-.1z"/>
<path d="M166.2 6.3v2.6h-1.9v.4l.8 .9a.91 .91 0 0 0 1 .8 .56 .56 0 0 1 .5-.3 .56 .56 0 0 1 .5 .3l.4 .8a1.53 1.53 0 0 0 1.9 1.2 1.54 1.54 0 0 1 1-2.1l.9-.3v-1.4a1.52 1.52 0 0 1-.4-1.6h-1.3l-.2 .8h.5l-.2 .8h-.5l-.1 1v.2l.4 .1-.2 .8a1.93 1.93 0 0 1-1.6-.3l.3-1.8h-.5l.2-.8h.4l.2-.8h-.4v-1.3zM168.6 7.6l-.6 2.9h.7l.6-2.9zM168.8 6.6l-.1 .7h.6l.2-.7z"/>
</g>
<text font-size="3.9" x="19" y="29.3">Typical Characteristics (continued)</text>
<text font-size="3.5" fill="#00f" x="19" y="17.3">INA826</text>
<g font-size="3.2">
<text x="19" y="36">at T</text>
<text x="27" y="36">= 25°C, V</text>
<text x="43.1" y="36">= ±15 V, R = 10 kΩ, V</text>
<text x="81" y="36">= 0 V, and G = 1 (unless otherwise noted)</text>
</g>
<g font-size="2.8">
<text x="149.4" y="92.7">G = 1</text>
<text x="29.6" y="99.1">Figure 25. Current Noise Spectral Density vs Frequency</text>
<text x="126" y="99.1">Figure 26. 0.1-Hz to 10-Hz RTI Voltage Noise</text>
<text x="64" y="102.6">(RTI)</text>
<text x="58.1" y="159.8">G = 1000</text>
<text x="37.5" y="166.2">Figure 27. 0.1-Hz to 10-Hz RTI Voltage Noise</text>
<text x="126.4" y="166.2">Figure 28. 0.1-Hz to 10-Hz RTI Current Noise</text>
<text x="57.4" y="223.4">V</text>
<text x="61.5" y="223.4">= 3.0 V</text>
<text x="29.5" y="229.7">Figure 29. Input Bias Current vs Common-Mode Voltage</text>
<text x="118.4" y="229.7">Figure 30. Input Bias Current vs Common-Mode Voltage</text>
<text x="19" y="263.6">12</text>
<text x="89.4" y="268.9">Product Folder Links: INA826</text>
</g>
<text font-size="2.8" fill="#0000c8" x="29.6" y="263.6">Submit Documentation Feedback</text>
<g font-size="2.5">
<text x="19" y="21.4">SBOS562G –AUGUST 2011–REVISED JUNE 2020</text>
<text x="181.8" y="21.4">www.ti.com</text>
<text x="134.2" y="263.6">Copyright © 2011–2020, Texas Instruments Incorporated</text>
</g>
<g font-size="2.4">
<text x="32.6" y="39.8">1k</text>
<text x="122.7" y="39.8">3</text>
<text x="122.7" y="47">2</text>
<text x="122.7" y="54.3">1</text>
<text x="31.1" y="61.5">100</text>
<text x="122.7" y="61.5">0</text>
<text x="117.1" y="68.3" transform="rotate(-90 117.1 68.3)">Noise (µV/div)</text>
<text x="121.3" y="68.8">−1</text>
<text x="28.7" y="73" transform="rotate(-90 28.7 73)">Current Noise (fA/ Hz)</text>
<text x="121.3" y="76">−2</text>
<text x="32.4" y="83.3">10</text>
<text x="121.3" y="83.3">−3</text>
<text x="36" y="85.4">1</text>
<text x="51.3" y="85.4">10</text>
<text x="60.4" y="88.9">Frequency (Hz)</text>
<text x="66.7" y="85.4">100</text>
<text x="83.5" y="85.4">1k</text>
<text x="98.9" y="85.4">10k</text>
<text x="124.9" y="85.4">0</text>
<text x="131.3" y="85.4">1</text>
<text x="137.7" y="85.4">2</text>
<text x="144.1" y="85.4">3</text>
<text x="150.6" y="85.4">4</text>
<text x="151.3" y="88.4">Time (s/div)</text>
<text x="157" y="85.4">5</text>
<text x="163.4" y="85.4">6</text>
<text x="169.8" y="85.4">7</text>
<text x="176.3" y="85.4">8</text>
<text x="182.7" y="85.4">9</text>
<text x="188.4" y="85.4">10</text>
<text x="31.1" y="106.9">400</text>
<text x="121.3" y="106.9">15</text>
<text x="31.1" y="112.3">300</text>
<text x="31.1" y="117.7">200</text>
<text x="121.3" y="114.1">10</text>
<text x="31.1" y="123.2">100</text>
<text x="122.7" y="121.4">5</text>
<text x="33.8" y="128.6">0</text>
<text x="122.7" y="128.6">0</text>
<text x="25.7" y="135.4" transform="rotate(-90 25.7 135.4)">Noise (nV/div)</text>
<text x="29.7" y="134.1">−100</text>
<text x="117.1" y="135.4" transform="rotate(-90 117.1 135.4)">Noise (pA/div)</text>
<text x="121.3" y="135.9">−5</text>
<text x="29.7" y="139.5">−200</text>
<text x="119.9" y="143.1">−10</text>
<text x="29.7" y="145">−300</text>
<text x="29.7" y="150.4">−400</text>
<text x="36" y="152.5">0</text>
<text x="42.4" y="152.5">1</text>
<text x="48.8" y="152.5">2</text>
<text x="55.2" y="152.5">3</text>
<text x="61.7" y="152.5">4</text>
<text x="62.4" y="155.5">Time (s/div)</text>
<text x="68.1" y="152.5">5</text>
<text x="74.5" y="152.5">6</text>
<text x="80.9" y="152.5">7</text>
<text x="87.4" y="152.5">8</text>
<text x="93.8" y="152.5">9</text>
<text x="99.5" y="152.5">10</text>
<text x="119.9" y="150.4">−15</text>
<text x="124.9" y="152.5">0</text>
<text x="131.3" y="152.5">1</text>
<text x="137.7" y="152.5">2</text>
<text x="144.1" y="152.5">3</text>
<text x="150.6" y="152.5">4</text>
<text x="151.3" y="155.5">Time (s/div)</text>
<text x="157" y="152.5">5</text>
<text x="163.4" y="152.5">6</text>
<text x="169.8" y="152.5">7</text>
<text x="176.3" y="152.5">8</text>
<text x="182.7" y="152.5">9</text>
<text x="188.4" y="152.5">10</text>
<text x="33.8" y="170.4">0</text>
<text x="45.3" y="173.3">−40°C</text>
<text x="122.7" y="170.4">0</text>
<text x="134.2" y="173.3">−40°C</text>
<text x="31" y="175.9">−10</text>
<text x="45.3" y="176.2">+25°C</text>
<text x="45.3" y="179.1">+125°C</text>
<text x="119.9" y="175.9">−10</text>
<text x="134.2" y="176.2">+25°C</text>
<text x="134.2" y="179.1">+125°C</text>
<text x="31" y="181.3">−20</text>
<text x="119.9" y="181.3">−20</text>
<text x="31" y="186.8">−30</text>
<text x="119.9" y="186.8">−30</text>
<text x="31" y="197.6">−50</text>
<text x="31" y="192.2">−40</text>
<text x="119.9" y="197.6">−50</text>
<text x="119.9" y="192.2">−40</text>
<text x="28.2" y="203.7" transform="rotate(-90 28.2 203.7)">Input Bias Current (nA)</text>
<text x="31" y="203.1">−60</text>
<text x="117.1" y="203.7" transform="rotate(-90 117.1 203.7)">Input Bias Current (nA)</text>
<text x="119.9" y="203.1">−60</text>
<text x="31" y="208.5">−70</text>
<text x="119.9" y="208.5">−70</text>
<text x="31" y="214">−80</text>
<text x="119.9" y="214">−80</text>
<text x="35.2" y="216.1">−1</text>
<text x="42.3" y="216.1">−0.5</text>
<text x="52" y="216.1">0</text>
<text x="54.1" y="219.1">Common Mode Voltage (V)</text>
<text x="59" y="216.1">0.5</text>
<text x="68.1" y="216.1">1</text>
<text x="75.1" y="216.1">1.5</text>
<text x="84.2" y="216.1">2</text>
<text x="91.2" y="216.1">2.5</text>
<text x="100.2" y="216.1">3</text>
<text x="123.5" y="216.1">−16</text>
<text x="131.5" y="216.1">−12</text>
<text x="140.2" y="216.1">−8</text>
<text x="143" y="219.1">Common Mode Voltage (V)</text>
<text x="148.2" y="216.1">−4</text>
<text x="157" y="216.1">0</text>
<text x="165" y="216.1">4</text>
<text x="173.1" y="216.1">8</text>
<text x="180.4" y="216.1">12</text>
<text x="188.4" y="216.1">16</text>
</g>
<g font-size="2.1">
<text x="24.6" y="36.6">A</text>
<text x="40.8" y="36.6">S</text>
<text x="58.4" y="36.6">L</text>
<text x="75.8" y="36.6">REF</text>
<text x="59.2" y="223.9">S</text>
</g>
<g font-size="1.4">
<text x="100.6" y="89.3">G020</text>
<text x="189.5" y="89.3">G007</text>
<text x="100.6" y="156.4">G006</text>
<text x="189.5" y="156.4">G008</text>
<text x="100.6" y="220">G056</text>
<text x="189.5" y="220">G055</text>
</g>
</svg>
